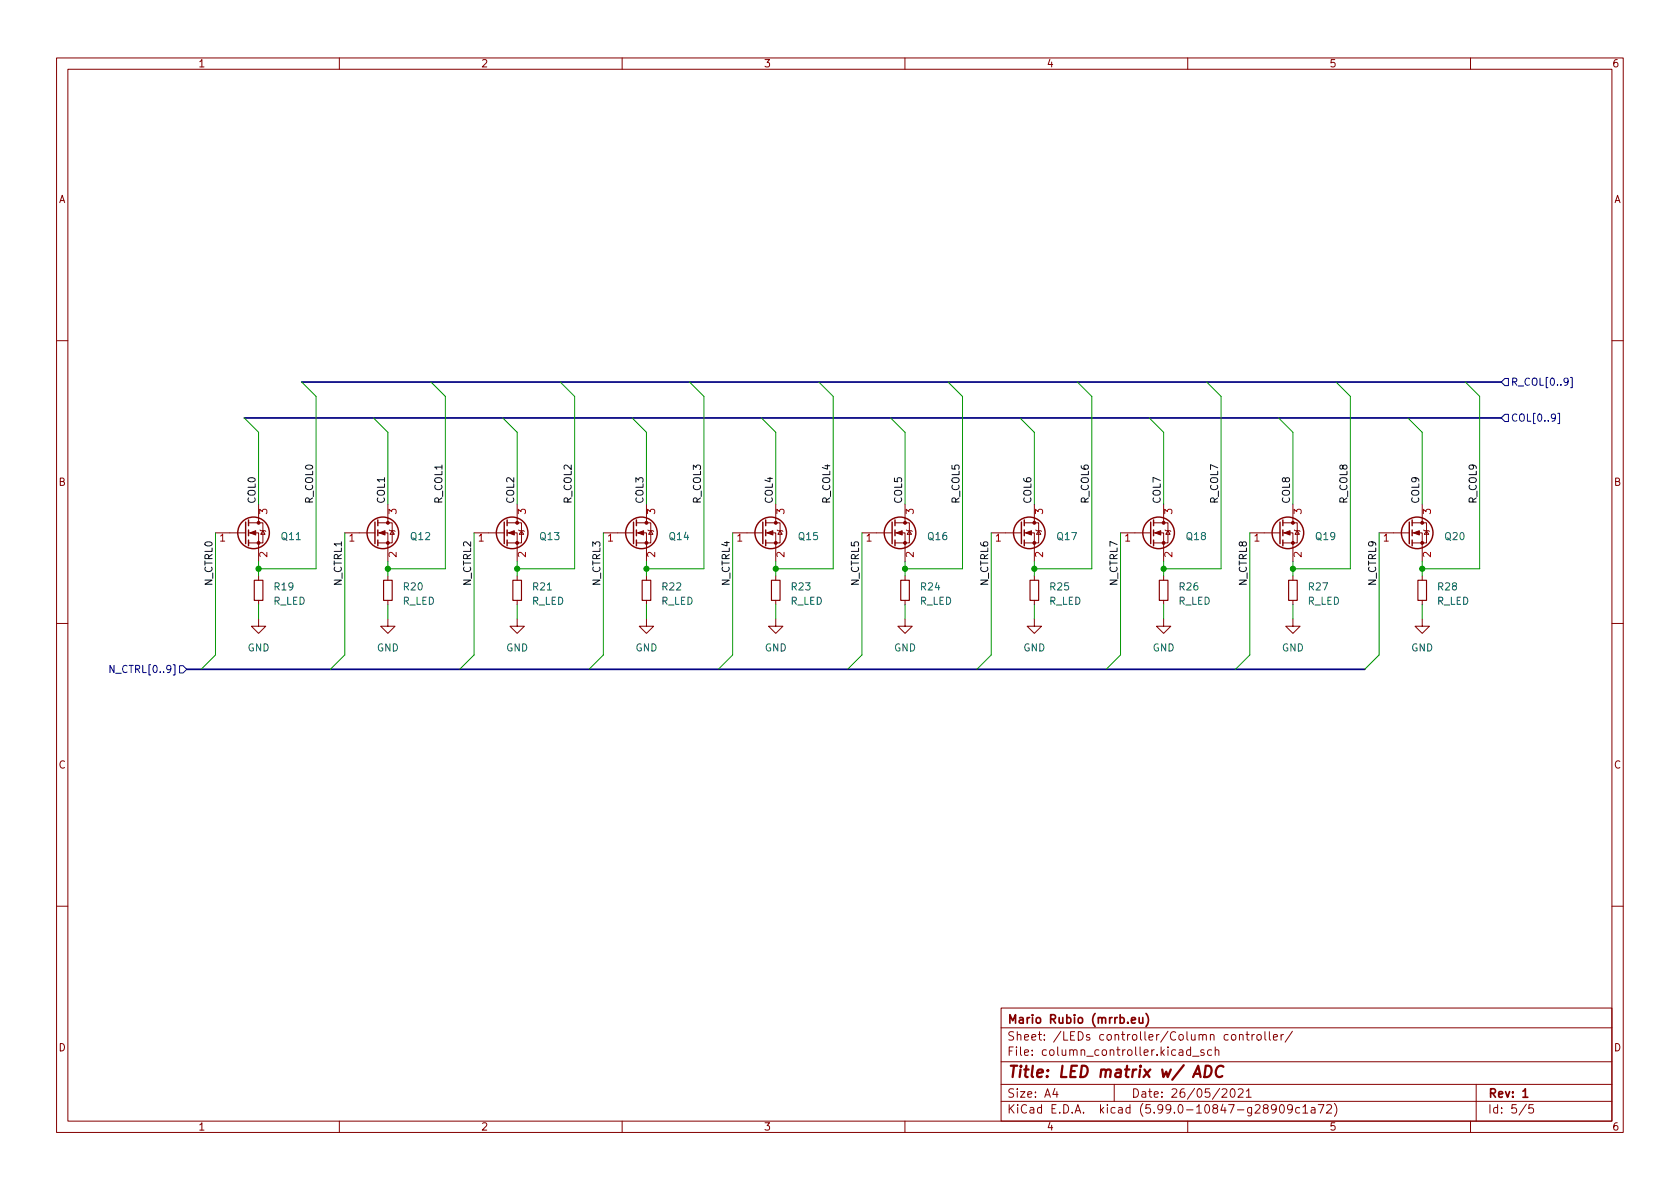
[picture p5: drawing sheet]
<svg xmlns="http://www.w3.org/2000/svg" width="297mm" height="210mm" viewBox="0 0 297 210" stroke-linecap="round" stroke-linejoin="round" font-family="sans-serif">
<g fill="none" stroke="#840000" stroke-width=".18">
<path d="M10 10.2h277v190.1h-277zM12 12.2h273v186.1h-273zM60 10.2v2M110 10.2v2M160 10.2v2M210 10.2v2M260 10.2v2M10 60.2h2M285 60.2h2M38.1 94.2h5.3M43.9 94.2h1.8v5.1M43.9 92.5h2.6v3.5h-2.6"/>
<path d="M45.7 89.1v3.4M46 93.7l.1 .1h.8l.1 .2M46.5 93.8l.4 .7h-.8zM61 94.2h5.3M66.8 94.2h1.8v5.1M66.8 92.5h2.5v3.5h-2.5M68.6 89.1v3.4M68.8 93.7l.2 .1h.7l.1 .2M69.3 93.8l.4 .7h-.7zM83.8 94.2h5.4M89.7 94.2h1.7v5.1M89.7 92.5h2.5v3.5h-2.5"/>
<path d="M91.4 89.1v3.4M91.7 93.7l.1 .1h.8l.1 .2M92.2 93.8l.4 .7h-.8zM106.7 94.2h5.3M112.5 94.2h1.8v5.1M112.5 92.5h2.6v3.5h-2.6M114.3 89.1v3.4M114.6 93.7l.1 .1h.7l.2 .2M115.1 93.8l.3 .7h-.7zM129.5 94.2h5.4M135.4 94.2h1.8v5.1M135.4 92.5h2.5v3.5h-2.5"/>
<path d="M137.2 89.1v3.4M137.4 93.7l.1 .1h.8l.1 .2M137.9 93.8l.4 .7h-.8zM152.4 94.2h5.3M158.2 94.2h1.8v5.1M158.2 92.5h2.6v3.5h-2.6M160 89.1v3.4M160.3 93.7l.1 .1h.8l.1 .2M160.8 93.8l.4 .7h-.8zM175.3 94.2h5.3M181.1 94.2h1.8v5.1M181.1 92.5h2.5v3.5h-2.5"/>
<path d="M182.9 89.1v3.4M183.1 93.7l.2 .1h.7l.1 .2M183.6 93.8l.4 .7h-.7zM198.1 94.2h5.4M204 94.2h1.7v5.1M204 92.5h2.5v3.5h-2.5M205.7 89.1v3.4M206 93.7l.1 .1h.8l.1 .2M206.5 93.8l.4 .7h-.8zM221 94.2h5.3M226.8 94.2h1.8v5.1M226.8 92.5h2.6v3.5h-2.6"/>
<path d="M228.6 89.1v3.4M228.9 93.7l.1 .1h.7l.2 .2M229.4 93.8l.3 .7h-.7zM243.8 94.2h5.4M249.7 94.2h1.8v5.1M249.7 92.5h2.5v3.5h-2.5M251.5 89.1v3.4M251.7 93.7l.1 .1h.8l.1 .2M252.2 93.8l.4 .7h-.8zM10 110.2h2M45.7 109.5v1.2h1.3l-1.3 1.3-1.3-1.3h1.3M45.7 101.8v.8"/>
<path d="M45.7 106.2v.7M68.6 109.5v1.2h1.2l-1.2 1.3-1.3-1.3h1.3M68.6 101.8v.8M68.6 106.2v.7M91.4 109.5v1.2h1.3l-1.3 1.3-1.2-1.3h1.2M91.4 101.8v.8M91.4 106.2v.7M114.3 109.5v1.2h1.3l-1.3 1.3-1.3-1.3h1.3M114.3 101.8v.8M114.3 106.2v.7M137.2 109.5v1.2h1.2l-1.2 1.3-1.3-1.3h1.3M137.2 101.8v.8"/>
<path d="M137.2 106.2v.7M160 109.5v1.2h1.3l-1.3 1.3-1.3-1.3h1.3M160 101.8v.8M160 106.2v.7M182.9 109.5v1.2h1.2l-1.2 1.3-1.3-1.3h1.3M182.9 101.8v.8M182.9 106.2v.7M205.7 109.5v1.2h1.3l-1.3 1.3-1.2-1.3h1.2M205.7 101.8v.8M205.7 106.2v.7M228.6 109.5v1.2h1.3l-1.3 1.3-1.3-1.3h1.3M228.6 101.8v.8"/>
<path d="M228.6 106.2v.7M251.5 109.5v1.2h1.2l-1.2 1.3-1.3-1.3h1.3M251.5 101.8v.8M251.5 106.2v.7M285 110.2h2M10 160.2h2M177 178.3h108v20h-108zM285 160.2h2M60 198.3v2M110 198.3v2M160 198.3v2M177 194.8h108"/>
<path d="M177 191.8h108M177 187.8h108M177 181.8h108M186.5 192.5l-.4 1h1M186.9 193v1M197 191.8v3M210 198.3v2M210.5 185.7l-.4-.1-.3 .3v.4l.1 .3h.6M210.5 185.1v1.5M210.9 186.8h1.1M212.9 185.7l-.4-.1-.2 .2 .1 .3 .5 .1v.4h-.6M214.2 185.7l-.4-.1-.3 .3v.4l.1 .3h.6"/>
<path d="M214.9 185.8l.2-.2 .3 .1 .1 .9M214.9 185.1v1.5M216.1 192.7l.5-.2 .3 .2v.3l-.9 1h.9M217.7 192.6l.2-.1a.81 .81 0 0 1 .5 .7 .81 .81 0 0 1-.3 .8h-.1a.81 .81 0 0 1-.6-.6 .81 .81 0 0 1 .3-.8zM217.8 183.1l.2-.2 .4 .2 .1 .5-.1 .3h-.4l-.2-.1zM218.9 192.7l.6-.2 .2 .2 .1 .3-.9 1h.9M219.1 183.1l.3-.2 .3 .1 .1 .9M219.1 182.9v1M220.3 182.9h.6M220.4 193l.4-.5v1.5M220.4 194h.8M220.5 182.4v1.3l.4 .2"/>
<path d="M221.4 182.9v1M221.8 182.9l-.3 .1-.1 .2M222.3 183.1l.2-.2 .4 .2 .1 .5-.1 .3h-.4l-.2-.1zM223.6 182.4v1.3l.3 .2M224.4 182.4v1.3l.2 .2M225.1 183.4l.8-.1-.1-.3-.4-.1-.3 .2 .1 .8h.6M225.6 196l-.2 .3h-.3l-.3-.3 .1-.6 .5-.1 .2 .2a.99 .99 0 0 1-.4 1.3h-.3M226.4 195.4l.2-.1a.81 .81 0 0 1 .6 .7 .81 .81 0 0 1-.3 .8h-.2a.81 .81 0 0 1-.6-.6 .81 .81 0 0 1 .3-.8zM226.5 182.9v1M226.9 182.9l-.3 .1-.1 .2M228.5 196l-.3 .3-.4-.1-.2-.2 .2-.6 .4-.1 .2 .2a.99 .99 0 0 1-.3 1.3h-.3M228.5 182.4l-1.3 1.9"/>
<path d="M229.8 195.9l-.4-.1-.3 .3v.4l.1 .3h.6M230.4 195.8l.4-.5v1.5M230.4 196.8h.8M231.9 195.9h.5l.1 .9M232.5 196.2l-.5 .1a.29 .29 0 0 0-.2 .2 .29 .29 0 0 0 .2 .3h.5M233.1 195.3h1l-.7 1.5M234.6 195.5l.5-.2 .3 .2v.3l-.9 1h.9M235.9 195.1a1.72 1.72 0 0 1 0 2.3M260 198.3v2M261 191.8v6.5M269.9 195.3l-1.3 1.9M271.1 195.3h-.7l-.1 .7 .2-.1 .5 .1 .2 .2-.1 .5-.2 .1-.6-.1"/>
</g>
<path d="M201.4 179.9l.1 1h.3l.3-.1M202.1 179.9v1M202.6 179.2a1.72 1.72 0 0 1 0 2.3M200.1 180.4l.7-.1-.1-.3-.4-.1-.2 .2v.8h.6M269.3 193l.4-.5v1.5M269.3 194h.8" fill="none" stroke="#840000" stroke-width=".3"/>
<path d="M210.9 190.5l1-2 .4 2M211.2 189.9h1M213.2 188.5h.5a1.08 1.08 0 0 1 .5 1 1.08 1.08 0 0 1-.8 1h-.5zM216.3 188.7a.88 .88 0 0 0-1-.1 .88 .88 0 0 0-.3 1 .69 .69 0 0 0 .3 .8 .69 .69 0 0 0 .8-.1" fill="none" stroke="#840000" stroke-width=".4"/>
<g fill="none" stroke="#840000" stroke-width=".25">
<path d="M43.4 92.3v3.8M43.9 91.9v1.1M43.9 93.7v1M43.9 95.5v1M66.3 92.3v3.8M66.8 91.9v1.1M66.8 93.7v1M66.8 95.5v1M89.2 92.3v3.8M89.7 91.9v1.1M89.7 93.7v1M89.7 95.5v1"/>
<path d="M112 92.3v3.8M112.5 91.9v1.1M112.5 93.7v1M112.5 95.5v1M134.9 92.3v3.8M135.4 91.9v1.1M135.4 93.7v1M135.4 95.5v1M157.7 92.3v3.8M158.2 91.9v1.1M158.2 93.7v1M158.2 95.5v1"/>
<path d="M180.6 92.3v3.8M181.1 91.9v1.1M181.1 93.7v1M181.1 95.5v1M203.5 92.3v3.8M204 91.9v1.1M204 93.7v1M204 95.5v1M226.3 92.3v3.8M226.8 91.9v1.1M226.8 93.7v1M226.8 95.5v1"/>
<path d="M249.2 92.3v3.8M249.7 91.9v1.1M249.7 93.7v1M249.7 95.5v1"/>
<circle cx="44.8" cy="94.2" r="2.79"/>
<circle cx="67.7" cy="94.2" r="2.79"/>
<circle cx="90.6" cy="94.2" r="2.79"/>
<circle cx="113.4" cy="94.2" r="2.79"/>
<circle cx="136.3" cy="94.2" r="2.79"/>
<circle cx="159.1" cy="94.2" r="2.79"/>
<circle cx="182" cy="94.2" r="2.79"/>
<circle cx="204.9" cy="94.2" r="2.79"/>
<circle cx="227.7" cy="94.2" r="2.79"/>
<circle cx="250.6" cy="94.2" r="2.79"/>
</g>
<g fill="#840000" stroke="#840000" stroke-width=".18">
<path d="M89.9 94.2l1-.4v.8z"/>
<path d="M67.1 94.2l1-.4v.8z"/>
<path d="M44.2 94.2l1-.4v.8z"/>
<path d="M158.5 94.2l1-.4v.8z"/>
<path d="M204.2 94.2l1-.4v.8z"/>
<path d="M181.4 94.2l1-.4v.8z"/>
<path d="M112.8 94.2l1-.4v.8z"/>
<path d="M135.6 94.2l1.1-.4v.8z"/>
<path d="M227.1 94.2l1-.4v.8z"/>
<path d="M249.9 94.2l1.1-.4v.8z"/>
<circle cx="91.4" cy="96" r=".25"/>
<circle cx="91.4" cy="92.5" r=".25"/>
<circle cx="68.6" cy="96" r=".25"/>
<circle cx="68.6" cy="92.5" r=".25"/>
<circle cx="45.7" cy="96" r=".25"/>
<circle cx="45.7" cy="92.5" r=".25"/>
<circle cx="160" cy="96" r=".25"/>
<circle cx="160" cy="92.5" r=".25"/>
<circle cx="205.7" cy="96" r=".25"/>
<circle cx="205.7" cy="92.5" r=".25"/>
<circle cx="182.9" cy="96" r=".25"/>
<circle cx="182.9" cy="92.5" r=".25"/>
<circle cx="114.3" cy="96" r=".25"/>
<circle cx="114.3" cy="92.5" r=".25"/>
<circle cx="137.2" cy="96" r=".25"/>
<circle cx="137.2" cy="92.5" r=".25"/>
<circle cx="228.6" cy="96" r=".25"/>
<circle cx="228.6" cy="92.5" r=".25"/>
<circle cx="251.5" cy="96" r=".25"/>
<circle cx="251.5" cy="92.5" r=".25"/>
</g>
<path d="M45 102.6h1.5v3.6h-1.5zM67.8 102.6h1.5v3.6h-1.5zM90.7 102.6h1.5v3.6h-1.5zM113.5 102.6h1.6v3.6h-1.6zM136.4 102.6h1.5v3.6h-1.5zM159.3 102.6h1.5v3.6h-1.5zM182.1 102.6h1.5v3.6h-1.5zM205 102.6h1.5v3.6h-1.5zM227.8 102.6h1.6v3.6h-1.6zM250.7 102.6h1.5v3.6h-1.5z" fill="none" stroke="#840000" stroke-width=".2"/>
<path d="M266.1 66.9h.6v1.3h-.6l-.7-.6zM266.1 73.3h.6v1.2h-.6l-.7-.6zM275.4 73.1h.3v1.8h-.3M277.7 66.7h.3v1.9h-.3M20.2 117.7v1.2l-.8-1.2v1.2M31.7 117.7h.7l.6 .7-.6 .6h-.7z" fill="none" stroke="#000084" stroke-width=".18"/>
<path d="M43.2 73.9h222.2M53.3 67.6h212.1M33 118.4h208.3" fill="none" stroke="#000084" stroke-width=".3"/>
<g fill="none" stroke="#009600" stroke-width=".18">
<path d="M43.2 73.9l2.5 2.5v12.7M53.3 67.6l2.6 2.5v30.5h-10.2M66 73.9l2.6 2.5v12.7M76.2 67.6l2.5 2.5v30.5h-10.1M88.9 73.9l2.5 2.5v12.7M99.1 67.6l2.5 2.5v30.5h-10.2M111.8 73.9l2.5 2.5v12.7M121.9 67.6l2.6 2.5v30.5h-10.2M134.6 73.9l2.6 2.5v12.7M144.8 67.6l2.5 2.5v30.5h-10.1M157.5 73.9l2.5 2.5v12.7M167.6 67.6l2.6 2.5v30.5h-10.2"/>
<path d="M180.3 73.9l2.6 2.5v12.7M190.5 67.6l2.5 2.5v30.5h-10.1M203.2 73.9l2.5 2.5v12.7M213.4 67.6l2.5 2.5v30.5h-10.2M226.1 73.9l2.5 2.5v12.7M236.2 67.6l2.6 2.5v30.5h-10.2M248.9 73.9l2.6 2.5v12.7M259.1 67.6l2.5 2.5v30.5h-10.1M38.1 94.2v21.6l-2.5 2.6M45.7 99.3v2.5M61 94.2v21.6l-2.6 2.6M68.6 99.3v2.5"/>
<path d="M83.8 94.2v21.6l-2.5 2.6M91.4 99.3v2.5M106.7 94.2v21.6l-2.6 2.6M114.3 99.3v2.5M129.5 94.2v21.6l-2.5 2.6M137.2 99.3v2.5M152.4 94.2v21.6l-2.5 2.6M160 99.3v2.5M175.3 94.2v21.6l-2.6 2.6M182.9 99.3v2.5M198.1 94.2v21.6l-2.5 2.6M205.7 99.3v2.5"/>
<path d="M221 94.2v21.6l-2.6 2.6M228.6 99.3v2.5M243.8 94.2v21.6l-2.5 2.6M251.5 99.3v2.5M45.7 106.9v2.6M68.6 106.9v2.6M91.4 106.9v2.6M114.3 106.9v2.6M137.2 106.9v2.6M160 106.9v2.6M182.9 106.9v2.6M205.7 106.9v2.6"/>
<path d="M228.6 106.9v2.6M251.5 106.9v2.6"/>
</g>
<g fill="#009600" stroke="#009600" stroke-width=".18">
<circle cx="251.5" cy="100.6" r=".46"/>
<circle cx="228.6" cy="100.6" r=".46"/>
<circle cx="45.7" cy="100.6" r=".46"/>
<circle cx="68.6" cy="100.6" r=".46"/>
<circle cx="137.2" cy="100.6" r=".46"/>
<circle cx="160" cy="100.6" r=".46"/>
<circle cx="182.9" cy="100.6" r=".46"/>
<circle cx="114.3" cy="100.6" r=".46"/>
<circle cx="91.4" cy="100.6" r=".46"/>
<circle cx="205.7" cy="100.6" r=".46"/>
</g>
<text font-size="2.8" fill="#840000" x="178" y="190.6">Title: LED matrix w/ ADC</text>
<g font-size="2.1" fill="#840000">
<text x="178" y="184">Sheet: /LEDs controller/Column controller/</text>
<text x="178" y="181">Mario Rubio (mrrb.eu)</text>
<text x="178" y="186.7">File: column_controller.kicad_sch</text>
<text x="178" y="196.9">KiCad E.D.A. kicad (5.99.0-10847-g28909c1a72)</text>
<text x="178" y="194.1">Size: A4</text>
<text x="200" y="194.1">Date: 26/05/2021</text>
<text x="263" y="194.1">Rev: 1</text>
<text x="263" y="196.9">Id: 5/5</text>
</g>
<g font-size="1.8" fill="#840000">
<text x="35" y="11.9">1</text>
<text x="85" y="11.9">2</text>
<text x="135" y="11.9">3</text>
<text x="185" y="11.9">4</text>
<text x="235" y="11.9">5</text>
<text x="285" y="11.9">6</text>
<text x="10.3" y="35.9">A</text>
<text x="285.3" y="35.9">A</text>
<text x="10.3" y="85.9">B</text>
<text x="285.3" y="85.9">B</text>
<text x="10.3" y="135.9">C</text>
<text x="285.3" y="135.9">C</text>
<text x="10.3" y="185.9">D</text>
<text x="285.3" y="185.9">D</text>
<text x="35" y="199.9">1</text>
<text x="85" y="199.9">2</text>
<text x="135" y="199.9">3</text>
<text x="185" y="199.9">4</text>
<text x="235" y="199.9">5</text>
<text x="285" y="199.9">6</text>
</g>
<g font-size="1.8" fill="#000084">
<text x="267.1" y="68.2">R_COL[0..9]</text>
<text x="267.1" y="74.5">COL[0..9]</text>
<text x="20.3" y="119">N_CTRL[0..9]</text>
</g>
<g font-size="1.8" fill="#0f0f0f">
<text x="45.2" y="89.1" transform="rotate(-90 45.2 89.1)">COL0</text>
<text x="55.3" y="89.1" transform="rotate(-90 55.3 89.1)">R_COL0</text>
<text x="68" y="89.1" transform="rotate(-90 68 89.1)">COL1</text>
<text x="78.2" y="89.1" transform="rotate(-90 78.2 89.1)">R_COL1</text>
<text x="90.9" y="89.1" transform="rotate(-90 90.9 89.1)">COL2</text>
<text x="101.1" y="89.1" transform="rotate(-90 101.1 89.1)">R_COL2</text>
<text x="113.8" y="89.1" transform="rotate(-90 113.8 89.1)">COL3</text>
<text x="123.9" y="89.1" transform="rotate(-90 123.9 89.1)">R_COL3</text>
<text x="136.6" y="89.1" transform="rotate(-90 136.6 89.1)">COL4</text>
<text x="146.8" y="89.1" transform="rotate(-90 146.8 89.1)">R_COL4</text>
<text x="159.5" y="89.1" transform="rotate(-90 159.5 89.1)">COL5</text>
<text x="169.6" y="89.1" transform="rotate(-90 169.6 89.1)">R_COL5</text>
<text x="182.3" y="89.1" transform="rotate(-90 182.3 89.1)">COL6</text>
<text x="192.5" y="89.1" transform="rotate(-90 192.5 89.1)">R_COL6</text>
<text x="205.2" y="89.1" transform="rotate(-90 205.2 89.1)">COL7</text>
<text x="215.4" y="89.1" transform="rotate(-90 215.4 89.1)">R_COL7</text>
<text x="228.1" y="89.1" transform="rotate(-90 228.1 89.1)">COL8</text>
<text x="238.2" y="89.1" transform="rotate(-90 238.2 89.1)">R_COL8</text>
<text x="250.9" y="89.1" transform="rotate(-90 250.9 89.1)">COL9</text>
<text x="261.1" y="89.1" transform="rotate(-90 261.1 89.1)">R_COL9</text>
<text x="37.6" y="103.5" transform="rotate(-90 37.6 103.5)">N_CTRL0</text>
<text x="60.4" y="103.5" transform="rotate(-90 60.4 103.5)">N_CTRL1</text>
<text x="83.3" y="103.5" transform="rotate(-90 83.3 103.5)">N_CTRL2</text>
<text x="106.1" y="103.5" transform="rotate(-90 106.1 103.5)">N_CTRL3</text>
<text x="129" y="103.5" transform="rotate(-90 129 103.5)">N_CTRL4</text>
<text x="151.9" y="103.5" transform="rotate(-90 151.9 103.5)">N_CTRL5</text>
<text x="174.7" y="103.5" transform="rotate(-90 174.7 103.5)">N_CTRL6</text>
<text x="197.6" y="103.5" transform="rotate(-90 197.6 103.5)">N_CTRL7</text>
<text x="220.4" y="103.5" transform="rotate(-90 220.4 103.5)">N_CTRL8</text>
<text x="243.3" y="103.5" transform="rotate(-90 243.3 103.5)">N_CTRL9</text>
</g>
<g font-size="1.8" fill="#a90000">
<text x="38.9" y="95.8">1</text>
<text x="47.2" y="90.9" transform="rotate(-90 47.2 90.9)">3</text>
<text x="61.7" y="95.8">1</text>
<text x="70.1" y="90.9" transform="rotate(-90 70.1 90.9)">3</text>
<text x="84.6" y="95.8">1</text>
<text x="93" y="90.9" transform="rotate(-90 93 90.9)">3</text>
<text x="107.5" y="95.8">1</text>
<text x="115.8" y="90.9" transform="rotate(-90 115.8 90.9)">3</text>
<text x="130.3" y="95.8">1</text>
<text x="138.7" y="90.9" transform="rotate(-90 138.7 90.9)">3</text>
<text x="153.2" y="95.8">1</text>
<text x="161.5" y="90.9" transform="rotate(-90 161.5 90.9)">3</text>
<text x="176" y="95.8">1</text>
<text x="184.4" y="90.9" transform="rotate(-90 184.4 90.9)">3</text>
<text x="198.9" y="95.8">1</text>
<text x="207.3" y="90.9" transform="rotate(-90 207.3 90.9)">3</text>
<text x="221.8" y="95.8">1</text>
<text x="230.1" y="90.9" transform="rotate(-90 230.1 90.9)">3</text>
<text x="244.6" y="95.8">1</text>
<text x="253" y="90.9" transform="rotate(-90 253 90.9)">3</text>
<text x="47.2" y="98.5" transform="rotate(-90 47.2 98.5)">2</text>
<text x="70.1" y="98.5" transform="rotate(-90 70.1 98.5)">2</text>
<text x="93" y="98.5" transform="rotate(-90 93 98.5)">2</text>
<text x="115.8" y="98.5" transform="rotate(-90 115.8 98.5)">2</text>
<text x="138.7" y="98.5" transform="rotate(-90 138.7 98.5)">2</text>
<text x="161.5" y="98.5" transform="rotate(-90 161.5 98.5)">2</text>
<text x="184.4" y="98.5" transform="rotate(-90 184.4 98.5)">2</text>
<text x="207.3" y="98.5" transform="rotate(-90 207.3 98.5)">2</text>
<text x="230.1" y="98.5" transform="rotate(-90 230.1 98.5)">2</text>
<text x="253" y="98.5" transform="rotate(-90 253 98.5)">2</text>
</g>
<g font-size="1.8" fill="#006464">
<text x="49.8" y="95.5">Q11</text>
<text x="72.7" y="95.5">Q12</text>
<text x="95.5" y="95.5">Q13</text>
<text x="118.4" y="95.5">Q14</text>
<text x="141.3" y="95.5">Q15</text>
<text x="164.1" y="95.5">Q16</text>
<text x="187" y="95.5">Q17</text>
<text x="209.8" y="95.5">Q18</text>
<text x="232.7" y="95.5">Q19</text>
<text x="255.6" y="95.5">Q20</text>
<text x="48.3" y="106.9">R_LED</text>
<text x="48.6" y="104.4">R19</text>
<text x="71.1" y="106.9">R_LED</text>
<text x="71.4" y="104.4">R20</text>
<text x="94" y="106.9">R_LED</text>
<text x="94.3" y="104.4">R21</text>
<text x="116.9" y="106.9">R_LED</text>
<text x="117.1" y="104.4">R22</text>
<text x="139.7" y="106.9">R_LED</text>
<text x="140" y="104.4">R23</text>
<text x="162.6" y="106.9">R_LED</text>
<text x="162.9" y="104.4">R24</text>
<text x="185.4" y="106.9">R_LED</text>
<text x="185.7" y="104.4">R25</text>
<text x="208.3" y="106.9">R_LED</text>
<text x="208.6" y="104.4">R26</text>
<text x="231.2" y="106.9">R_LED</text>
<text x="231.4" y="104.4">R27</text>
<text x="254" y="106.9">R_LED</text>
<text x="254.3" y="104.4">R28</text>
<text x="43.8" y="115.2">GND</text>
<text x="66.6" y="115.2">GND</text>
<text x="89.5" y="115.2">GND</text>
<text x="112.3" y="115.2">GND</text>
<text x="135.2" y="115.2">GND</text>
<text x="158.1" y="115.2">GND</text>
<text x="180.9" y="115.2">GND</text>
<text x="203.8" y="115.2">GND</text>
<text x="226.6" y="115.2">GND</text>
<text x="249.5" y="115.2">GND</text>
</g>
</svg>
